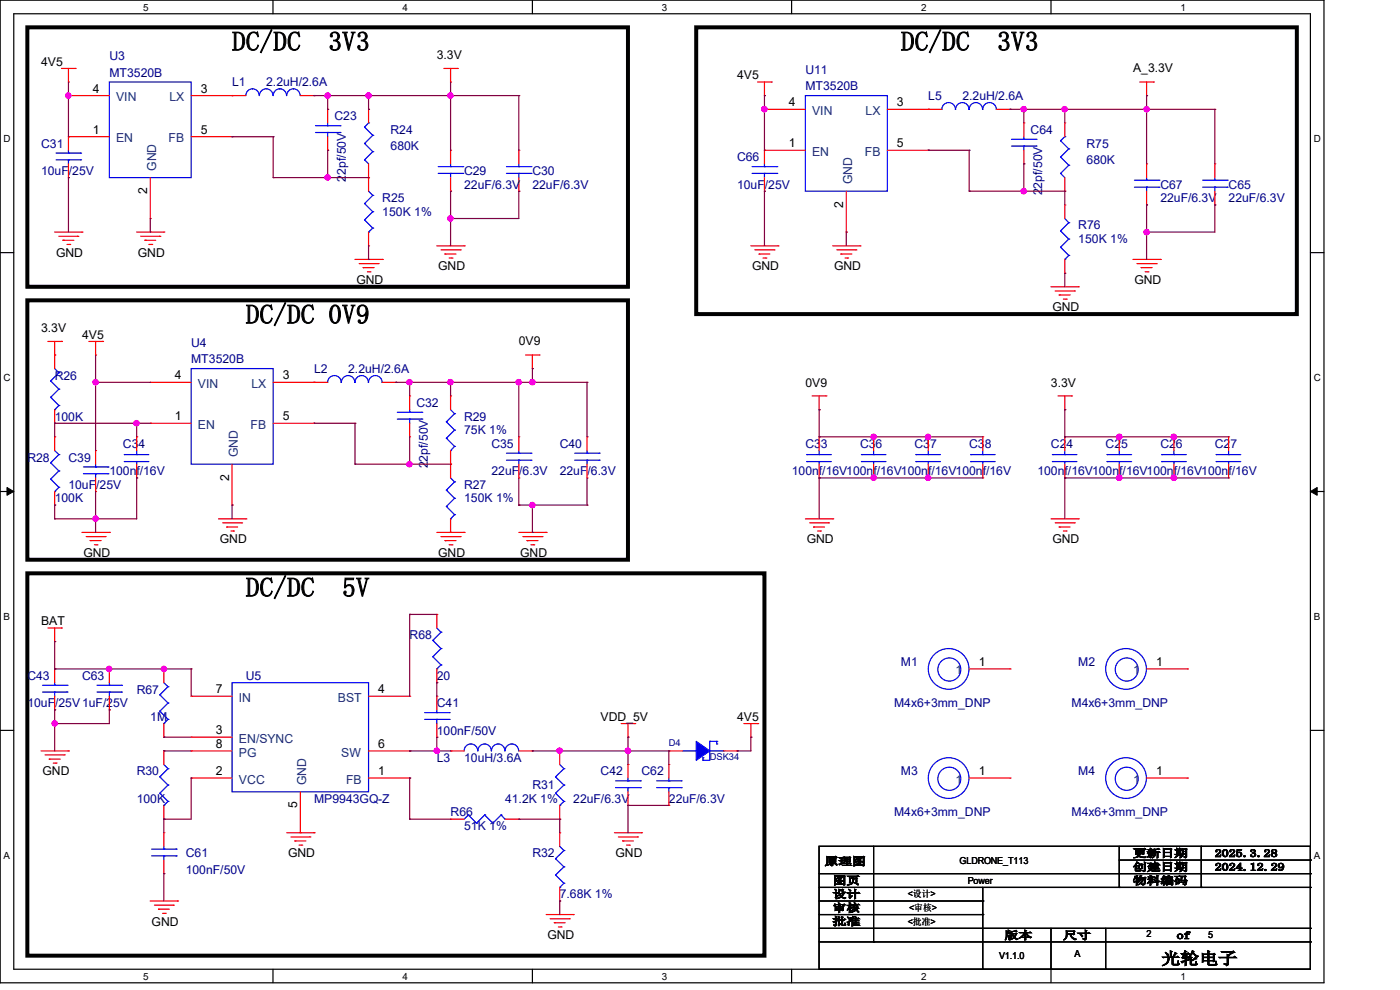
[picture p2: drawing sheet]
<svg xmlns="http://www.w3.org/2000/svg" width="297mm" height="210mm" viewBox="0 0 297 210" stroke-linecap="round" stroke-linejoin="round" font-family="sans-serif">
<path d="M0 0h280.9v208.5h-280.9zM2.9 2.9h275.1v202.7h-275.1z" fill="none" stroke="#000" stroke-width=".25"/>
<g fill="#fff">
<path d="M30.4 .3h1.1v2.4h-1.1z"/>
<path d="M30.4 205.9h1.1v2.3h-1.1z"/>
</g>
<path d="M57.9 0v2.9M57.9 205.6v2.9" fill="none" stroke="#000" stroke-width=".25"/>
<g fill="#fff">
<path d="M85.4 .3h1.1v2.4h-1.1z"/>
<path d="M85.4 205.9h1.1v2.3h-1.1z"/>
</g>
<path d="M112.9 0v2.9M112.9 205.6v2.9" fill="none" stroke="#000" stroke-width=".25"/>
<g fill="#fff">
<path d="M140.4 .3h1.2v2.4h-1.2z"/>
<path d="M140.4 205.9h1.2v2.3h-1.2z"/>
</g>
<path d="M167.9 0v2.9M167.9 205.6v2.9" fill="none" stroke="#000" stroke-width=".25"/>
<g fill="#fff">
<path d="M195.4 .3h1.2v2.4h-1.2z"/>
<path d="M195.4 205.9h1.2v2.3h-1.2z"/>
</g>
<path d="M223 0v2.9M223 205.6v2.9" fill="none" stroke="#000" stroke-width=".25"/>
<g fill="#fff">
<path d="M250.4 .3h1.2v2.4h-1.2z"/>
<path d="M250.4 205.9h1.2v2.3h-1.2z"/>
<path d="M.8 28.2h1.4v2.4h-1.4z"/>
<path d="M278.7 28.2h1.5v2.4h-1.5z"/>
<path d="M.8 78.9h1.4v2.3h-1.4z"/>
<path d="M278.7 78.9h1.5v2.3h-1.5z"/>
</g>
<path d="M0 53.6h2.9M278 53.6h2.9" fill="none" stroke="#000" stroke-width=".25"/>
<g fill="#fff">
<path d="M.8 129.6h1.3v2.3h-1.3z"/>
<path d="M278.7 129.6h1.4v2.3h-1.4z"/>
</g>
<path d="M0 104.3h2.9M278 104.3h2.9" fill="none" stroke="#000" stroke-width=".25"/>
<path d="M1.5 103.4l1.4 .9-1.4 .8zM278 104.3l1.4-.9v1.7z" fill="#000" stroke="#000" stroke-width=".21"/>
<g fill="#fff">
<path d="M.8 180.3h1.3v2.3h-1.3z"/>
<path d="M278.7 180.3h1.4v2.3h-1.4z"/>
</g>
<g fill="none" stroke="#000" stroke-width=".25">
<path d="M0 154.9h2.9M278 154.9h2.9M173.8 179.5h104.2v26.1h-104.2zM185.3 179.5v20.3M237.4 179.5v8.8M254.8 179.5v8.8M173.8 185.3h104.2M173.8 196.9h104.2M173.8 199.8h104.2M173.8 188.3h104.2M173.8 191.1h34.7M173.8 194h34.7"/>
<path d="M185.3 199.8h.1M208.5 191.1h.1M208.5 194h.1M208.5 188.3v17.3M223 196.9v8.7M234.6 196.9v8.7M237.4 188.3h.1M237.4 182.5h40.6M254.8 188.3h.1M278 185.3h.1M278 196.9h.1M278 199.8h.1"/>
<path d="M278 188.3h.1M278 182.5h.1M208.5 205.6h.1M223 205.6h.1M234.6 205.6h.1"/>
</g>
<path d="M5.8 5.8h127.4v55h-127.4zM147.7 5.8h127.4v60.8h-127.4zM5.8 63.7h127.4v55h-127.4zM5.8 121.6h156.4v81.1h-156.4z" fill="none" stroke="#000" stroke-width=".85"/>
<g fill="none" stroke="#f00" stroke-width=".25">
<path d="M13 14.5h3M14.5 17.4h.1M14.5 14.5v2.9M16 14.5h.1M94.1 14.5h2.9M95.6 17.4h.1M95.6 14.5v2.9M97 14.5h.1M160.7 17.4h2.9M162.2 17.4v2.9M163.6 17.4h.1M241.8 17.4h2.9"/>
<path d="M243.2 17.4v2.9M244.7 17.4h.1M14.5 29h.1M14.5 37.7h.1M14.5 20.3h.1M14.5 29v2.9M14.5 34.8v2.9M14.5 20.3h8.7M14.5 29h8.7M31.9 37.7v8.7M40.6 20.3h11.6M40.6 29h8.6"/>
<path d="M49.2 20.3h.1M49.2 29h.1M63.7 20.3h2.9M66.6 20.3h.1M69.5 23.2h.1M69.5 31.9h.1M69.5 23.2v2.9M69.5 29v2.9M78.2 37.7h.1M78.2 23.2h.1M78.2 23.2v2.9M78.2 34.8v5.8"/>
<path d="M95.6 31.9h.1M95.6 31.9v2.9M95.6 37.7v2.9M110.1 31.9h.1M110.1 31.9v2.9M110.1 37.7v2.9M162.2 20.3h.1M162.2 31.9h.1M162.2 23.2h.1M162.2 31.9v2.9M162.2 37.7v2.9M162.2 31.9h8.7"/>
<path d="M162.2 23.2h8.7M188.3 31.9h8.6M188.3 23.2h11.5M196.9 23.2h.1M196.9 31.9h.1M211.4 23.2h2.9M214.3 23.2h.1M217.2 26.1h.1M217.2 34.8h.1M217.2 26.1v2.9M217.2 31.9v2.9M225.9 26.1h.1"/>
<path d="M225.9 26.1v2.9M225.9 37.7v2.9M243.2 20.3h.1M243.2 34.8h.1M243.2 34.8v2.9M257.7 34.8h.1M257.7 34.8v2.9M11.6 49.2h5.8M12.5 50.1h4M13.3 51h.1M13.3 51h2.4M14.2 51.9h.6"/>
<path d="M14.8 51.9h.1M16.5 50.1h.1M17.4 49.2h.1M29 49.2h5.8M29.8 50.1h4.1M30.7 51h.1M30.7 51h2.3M31.6 51.9h.6M31.9 46.4h.1M32.2 51.9h.1M33.9 50.1h.1M34.8 49.2h.1"/>
<path d="M75.3 55h5.8M76.2 55.9h4M77 56.8h.1M77 56.8h2.4M77.9 57.7h.6M78.2 52.2h.1M78.2 49.2v3M78.5 57.7h.1M80.2 55.9h.1M81.1 55h.1M92.7 52.2h5.8M93.6 53h4"/>
<path d="M94.4 53.9h.1M94.4 53.9h2.3M95.3 54.7h.6M95.6 40.6h.1M95.9 54.7h.1M97.6 53h.1M98.5 52.2h.1M110.1 40.6h.1M159.3 52.2h5.8M160.1 53h4.1M161 53.9h.1M161 53.9h2.3"/>
<path d="M161.9 54.7h.6M162.2 40.6h.1M162.5 54.7h.1M164.2 53h.1M165.1 52.2h.1M176.7 52.2h5.8M177.5 53h4.1M178.4 53.9h.1M178.4 53.9h2.3M179.3 54.7h.5M179.5 49.2h.1M179.5 40.6v8.6"/>
<path d="M179.8 54.7h.1M181.6 53h.1M182.5 52.2h.1M225.9 43.5h.1M225.9 58h.1M225.9 40.6h.1M225.9 43.5v2.9M225.9 55v3M240.4 55h5.8M241.2 55.9h4.1M242.1 56.8h.1M242.1 56.8h2.3"/>
<path d="M243 57.7h.5M243.2 43.5h.1M243.2 40.6v2.9M243.5 57.7h.1M245.3 55.9h.1M246.2 55h.1M257.7 43.5h.1M257.7 40.6v2.9M10.2 72.4h2.8M11.6 75.3h.1M11.6 72.4v5.8M13 72.4h.1"/>
<path d="M18.8 72.4h3M20.3 75.3h.1M20.3 72.4v2.9M21.8 72.4h.1M111.5 75.3h2.9M112.9 78.2h.1M112.9 75.3v2.9M114.4 75.3h.1M223 60.8h5.8M223.9 61.7h4M224.7 62.6h.1M224.7 62.6h2.3"/>
<path d="M225.6 63.5h.6M226.2 63.5h.1M227.9 61.7h.1M228.8 60.8h.1M11.6 89.8h.1M11.6 92.7h.1M11.6 86.9v2.9M11.6 92.7v2.9M20.3 95.6h.1M20.3 95.6v2.9M29 92.7h.1M29 92.7v2.9"/>
<path d="M29 98.5v2.9M31.9 89.8h.1M31.9 81.1h.1M31.9 89.8h8.7M31.9 81.1h8.7M49.2 98.5v8.6M58 89.8h8.6M58 81.1h11.5M66.6 81.1h.1M66.6 89.8h.1M81.1 81.1h2.9M84 81.1h.1"/>
<path d="M86.9 84h.1M86.9 92.7h.1M86.9 84v2.9M86.9 89.8v2.9M95.6 98.5h.1M95.6 84h.1M95.6 84v2.9M95.6 95.6v5.8M110.1 92.7h.1M110.1 92.7v2.9M110.1 98.5v2.9M124.5 92.7h.1"/>
<path d="M124.5 92.7v2.9M124.5 98.5v2.9M172.3 84h2.9M173.8 86.9h.1M173.8 92.7h.1M173.8 84v2.9M173.8 92.7v2.9M173.8 98.5v2.9M175.2 84h.1M185.3 92.7h.1M185.3 92.7v2.9M185.3 98.5v2.9"/>
<path d="M196.9 92.7h.1M196.9 92.7v2.9M196.9 98.5v2.9M208.5 92.7h.1M208.5 92.7v2.9M208.5 98.5v2.9M224.5 84h2.8M225.9 86.9h.1M225.9 92.7h.1M225.9 84v2.9M225.9 92.7v2.9M225.9 98.5v2.9"/>
<path d="M227.3 84h.1M237.4 92.7h.1M237.4 92.7v2.9M237.4 98.5v2.9M249 92.7h.1M249 92.7v2.9M249 98.5v2.9M260.6 92.7h.1M260.6 92.7v2.9M260.6 98.5v2.9M11.6 107.1h.1M11.6 104.3v2.8"/>
<path d="M17.4 112.9h5.8M18.3 113.8h4M19.1 114.7h.1M19.1 114.7h2.4M20 115.6h.6M20.3 104.3h.1M20.3 101.4v2.9M20.6 115.6h.1M22.3 113.8h.1M23.2 112.9h.1M29 101.4h.1M46.4 110.1h5.8"/>
<path d="M47.2 110.9h4.1M48.1 111.8h.1M48.1 111.8h2.3M49 112.6h.5M49.2 107.1h.1M49.5 112.6h.1M51.3 110.9h.1M52.2 110.1h.1M92.7 112.9h5.8M93.6 113.8h4M94.4 114.7h.1M94.4 114.7h2.3"/>
<path d="M95.3 115.6h.6M95.6 112.9h.1M95.6 110.1v2.8M95.9 115.6h.1M97.6 113.8h.1M98.5 112.9h.1M110.1 101.4h.1M110.1 112.9h5.8M110.9 113.8h4.1M111.8 114.7h.1M111.8 114.7h2.3M112.6 115.6h.6"/>
<path d="M113.2 115.6h.1M115 113.8h.1M115.9 112.9h.1M124.5 101.4h.1M170.9 110.1h5.8M171.7 110.9h4.1M172.6 111.8h.1M172.6 111.8h2.3M173.5 112.6h.5M173.8 101.4h.1M174 112.6h.1M175.8 110.9h.1"/>
<path d="M176.7 110.1h.1M185.3 101.4h.1M196.9 101.4h.1M208.5 101.4h.1M223 110.1h5.8M223.9 110.9h4M224.7 111.8h.1M224.7 111.8h2.3M225.6 112.6h.6M225.9 101.4h.1M226.2 112.6h.1M227.9 110.9h.1"/>
<path d="M228.8 110.1h.1M237.4 101.4h.1M249 101.4h.1M260.6 101.4h.1M10.2 133.2h2.8M11.6 136.1h.1M11.6 133.2v2.9M13 133.2h.1M92.7 130.3h.1M92.7 130.3v2.9M8.7 159.3h5.8M11.6 141.9h.1"/>
<path d="M11.6 150.6h.1M11.6 141.9v2.9M11.6 147.7v2.9M14.5 159.3h.1M23.2 141.9h.1M23.2 150.6h.1M23.2 141.9v2.9M23.2 147.7v2.9M34.8 159.3h.1M34.8 141.9h.1M34.8 156.4h.1M34.8 141.9v2.9"/>
<path d="M34.8 153.5v2.9M34.8 159.3v2.9M40.6 156.4h.1M40.6 147.7h.1M40.6 159.3h.1M40.6 159.3h8.6M40.6 156.4h8.6M40.6 147.7h8.6M78.2 159.3h8.7M78.2 147.7h8.7M86.9 147.7h.1M86.9 159.3h.1"/>
<path d="M92.7 144.8h.1M92.7 147.7h.1M92.7 156.4h.1M92.7 141.9v2.9M92.7 147.7v2.9M92.7 153.5v2.9M95.6 159.3h.1M95.6 159.3h2.9M110.1 159.3h2.8M112.9 159.3h.1M118.7 159.3h.1M118.7 159.3v2.9"/>
<path d="M131.8 153.5h2.9M133.2 156.4h.1M133.2 153.5v2.9M134.7 153.5h.1M141.9 159.3h.1M141.9 159.3h2.9M153.5 159.3h2.9M156.4 159.3h.1M157.8 153.5h2.9M159.3 156.4h.1M159.3 153.5v2.9M160.7 153.5h.1"/>
<path d="M205.6 141.9h8.7M214.3 141.9h.1M243.2 141.9h8.7M251.9 141.9h.1M9.6 160.1h4M10.5 161h.1M10.5 161h2.3M11.3 161.9h.6M11.9 161.9h.1M13.6 160.1h.1M34.8 173.8h.1M34.8 176.7h.1"/>
<path d="M34.8 170.9v2.9M34.8 176.7v2.8M40.6 165.1h.1M40.6 165.1h8.6M60.8 176.7h5.8M61.7 177.5h4M62.6 178.4h.1M62.6 178.4h2.3M63.5 179.3h.5M63.7 176.7h.1M63.7 168v8.7M64 179.3h.1"/>
<path d="M65.7 177.5h.1M66.6 176.7h.1M78.2 165.1h8.7M86.9 165.1h.1M95.6 173.8h.1M95.6 173.8h2.9M107.1 173.8h3M110.1 173.8h.1M118.7 176.7h.1M118.7 173.8h.1M118.7 170.9v2.9M118.7 176.7v2.8"/>
<path d="M130.3 176.7h5.8M131.2 177.5h4.1M132.1 178.4h.1M132.1 178.4h2.3M132.9 179.3h.6M133.2 162.2h.1M133.2 170.9h.1M133.2 162.2v2.9M133.2 168v2.9M133.5 179.3h.1M135.3 177.5h.1M136.1 176.7h.1"/>
<path d="M141.9 162.2h.1M141.9 170.9h.1M141.9 162.2v2.9M141.9 168v2.9M205.6 165.1h8.7M214.3 165.1h.1M243.2 165.1h8.7M251.9 165.1h.1M31.9 191.1h5.8M32.8 192h4M33.6 192.9h.1M33.6 192.9h2.3"/>
<path d="M34.5 193.8h.6M34.8 185.3h.1M34.8 182.5v2.8M35.1 193.8h.1M36.8 192h.1M37.7 191.1h.1M115.9 194h5.7M116.7 194.9h4.1M117.6 195.7h.1M117.6 195.7h2.3M118.4 196.6h.6M118.7 191.1h.1"/>
<path d="M118.7 188.3v2.8M119 196.6h.1M120.8 194.9h.1M121.6 194h.1"/>
</g>
<g fill="none" stroke="#00f" stroke-width=".25">
<path d="M23.2 17.4h17.4v20.3h-17.4zM11.9 33.9h5.2M11.9 32.5h5.2M14.5 32.5h.1M14.5 33.9h.1M14.5 31.9v.6M14.5 33.9v.9M17.1 33.9h.1M17.1 32.5h.1M52.2 20.3a1.43 1.43 0 0 1 1.4-1.5 1.43 1.43 0 0 1 1.4 1.5M55 20.3a1.44 1.44 0 0 1 1.5-1.5 1.44 1.44 0 0 1 1.4 1.5M58 20.3a1.43 1.43 0 0 1 1.4-1.5 1.43 1.43 0 0 1 1.4 1.5"/>
<path d="M60.8 20.3a1.43 1.43 0 0 1 1.5-1.5 1.43 1.43 0 0 1 1.4 1.5M66.9 28.1h5.2M66.9 26.7h5.2M69.5 26.7h.1M69.5 28.1h.1M69.5 26.1v.6M69.5 28.1v.9M72.1 28.1h.1M72.1 26.7h.1M77.3 33.9h.1M77.3 30.4h.1M77.3 27h.1"/>
<path d="M77.3 33.9l.9 .9M77.3 30.4l1.8 1.8M77.3 27l1.8 1.7M78.2 26.1h.1M78.2 26.1l-.9 .9M79.1 32.2h.1M79.1 28.7h.1M79.1 32.2l-1.8 1.7M79.1 28.7l-1.8 1.7M93 36.8h5.2M93 35.3h5.2M95.6 35.3h.1"/>
<path d="M95.6 36.8h.1M95.6 34.8v.5M95.6 36.8v.9M98.2 36.8h.1M98.2 35.3h.1M107.4 36.8h5.2M107.4 35.3h5.2M110.1 35.3h.1M110.1 36.8h.1M110.1 34.8v.5M110.1 36.8v.9M112.6 36.8h.1"/>
<path d="M112.6 35.3h.1M159.6 36.8h5.2M159.6 35.3h5.2M162.2 35.3h.1M162.2 36.8h.1M162.2 34.8v.5M162.2 36.8v.9M164.8 36.8h.1M164.8 35.3h.1M170.9 20.3h17.4v20.3h-17.4zM199.8 23.2a1.44 1.44 0 0 1 1.5-1.4 1.44 1.44 0 0 1 1.4 1.4 1.46 1.46 0 0 1 1-1.3 1.46 1.46 0 0 1 1.6 .4l.3 .9M205.6 23.2a1.42 1.42 0 0 1 1.4-1.4 1.42 1.42 0 0 1 1.4 1.4"/>
<path d="M208.5 23.2a1.44 1.44 0 0 1 1.4-1.4 1.44 1.44 0 0 1 1.5 1.4M214.6 31h5.2M214.6 29.5h5.2M217.2 29.5h.1M217.2 31h.1M217.2 29v.5M217.2 31v.9M219.8 31h.1M219.8 29.5h.1M225 36.8h.1M225 33.3h.1M225 29.8h.1"/>
<path d="M225 36.8l.9 .9M225 33.3l1.7 1.8M225 29.8l1.7 1.8M225.9 29h.1M225.9 29l-.9 .8M226.7 35.1h.1M226.7 31.6h.1M226.7 35.1l-1.7 1.7M226.7 31.6l-1.7 1.7M240.7 39.7h5.2M240.7 38.2h5.2M243.2 38.2h.1"/>
<path d="M243.2 39.7h.1M243.2 37.7v.5M243.2 39.7v.9M245.9 39.7h.1M245.9 38.2h.1M255.1 39.7h5.2M255.1 38.2h5.2M257.7 38.2h.1M257.7 39.7h.1M257.7 37.7v.5M257.7 39.7v.9M260.3 39.7h.1"/>
<path d="M260.3 38.2h.1M77.3 43.2h.1M77.3 46.7h.1M77.3 43.2l1.8 1.7M77.3 46.7l1.8 1.7M78.2 49.2h.1M78.2 40.6l.9 .8M79.1 41.4h.1M79.1 44.9h.1M79.1 48.4h.1M79.1 41.4l-1.8 1.8M79.1 44.9l-1.8 1.8"/>
<path d="M79.1 48.4l-.9 .8M225 49h.1M225 52.5h.1M225 49l1.7 1.7M225 52.5l1.7 1.7M225.9 55h.1M225.9 46.4l.8 .8M226.7 47.2h.1M226.7 50.7h.1M226.7 54.2h.1M226.7 47.2l-1.7 1.8M226.7 50.7l-1.7 1.8"/>
<path d="M226.7 54.2l-.8 .8M11.6 78.2l.9 .9M12.5 79.1h.1M12.5 79.1l-1.7 1.7M40.6 78.2h17.4v20.3h-17.4zM10.8 80.8h.1M10.8 84.3h.1M10.8 98.2h.1M10.8 80.8l1.7 1.7M10.8 84.3l1.7 1.7M10.8 98.2l1.7 1.7M11.6 86.9h.1"/>
<path d="M11.6 95.6l.9 .8M12.5 82.5h.1M12.5 86h.1M12.5 96.4h.1M12.5 99.9h.1M12.5 82.5l-1.7 1.8M12.5 86l-.9 .9M12.5 96.4l-1.7 1.8M12.5 99.9l-1.7 1.7M17.7 99.1h5.2M20.3 99.1h.1M20.3 98.5v.6"/>
<path d="M22.9 99.1h.1M26.4 96.4h.1M26.4 97.9h.1M26.4 96.4h5.2M26.4 97.9h5.2M29 97.9h.1M29 96.4h.1M29 95.6v.8M29 97.9v.6M69.5 81.1a1.44 1.44 0 0 1 1.5-1.4 1.44 1.44 0 0 1 1.4 1.4M72.4 81.1a1.42 1.42 0 0 1 1.5-1.4 1.42 1.42 0 0 1 1.4 1.4M75.3 81.1a1.42 1.42 0 0 1 1.4-1.4 1.42 1.42 0 0 1 1.4 1.4"/>
<path d="M78.2 81.1a1.44 1.44 0 0 1 1.4-1.4 1.44 1.44 0 0 1 1.5 1.4M84.3 88.9h5.2M84.3 87.5h5.2M86.9 87.5h.1M86.9 88.9h.1M86.9 86.9v.6M86.9 88.9v.9M89.5 88.9h.1M89.5 87.5h.1M94.7 89.5h.1M94.7 93h.1M94.7 89.5l1.7 1.7"/>
<path d="M94.7 93l1.7 1.7M95.6 95.6h.1M95.6 86.9l.8 .9M96.4 87.8h.1M96.4 91.2h.1M96.4 94.7h.1M96.4 87.8l-1.7 1.7M96.4 91.2l-1.7 1.8M96.4 94.7l-.8 .9M107.4 97.6h5.2M107.4 96.1h5.2M110.1 96.1h.1"/>
<path d="M110.1 97.6h.1M110.1 95.6v.5M110.1 97.6v.9M112.6 97.6h.1M112.6 96.1h.1M121.9 97.6h5.2M121.9 96.1h5.2M124.5 96.1h.1M124.5 97.6h.1M124.5 95.6v.5M124.5 97.6v.9M127.1 97.6h.1"/>
<path d="M127.1 96.1h.1M171.2 96.4h.1M171.2 97.9h.1M171.2 96.4h5.2M171.2 97.9h5.2M173.8 97.9h.1M173.8 96.4h.1M173.8 95.6v.8M173.8 97.9v.6M182.8 96.4h.1M182.8 97.9h.1M182.8 96.4h5.2"/>
<path d="M182.8 97.9h5.2M185.3 97.9h.1M185.3 96.4h.1M185.3 95.6v.8M185.3 97.9v.6M194.3 96.4h.1M194.3 97.9h.1M194.3 96.4h5.2M194.3 97.9h5.2M196.9 97.9h.1M196.9 96.4h.1M196.9 95.6v.8"/>
<path d="M196.9 97.9v.6M205.9 96.4h.1M205.9 97.9h.1M205.9 96.4h5.2M205.9 97.9h5.2M208.5 97.9h.1M208.5 96.4h.1M208.5 95.6v.8M208.5 97.9v.6M223.3 96.4h.1M223.3 97.9h.1M223.3 96.4h5.2"/>
<path d="M223.3 97.9h5.2M225.9 97.9h.1M225.9 96.4h.1M225.9 95.6v.8M225.9 97.9v.6M234.9 96.4h.1M234.9 97.9h.1M234.9 96.4h5.2M234.9 97.9h5.2M237.4 97.9h.1M237.4 96.4h.1M237.4 95.6v.8"/>
<path d="M237.4 97.9v.6M246.4 96.4h.1M246.4 97.9h.1M246.4 96.4h5.3M246.4 97.9h5.3M249 97.9h.1M249 96.4h.1M249 95.6v.8M249 97.9v.6M258 96.4h.1M258 97.9h.1M258 96.4h5.2"/>
<path d="M258 97.9h5.2M260.6 97.9h.1M260.6 96.4h.1M260.6 95.6v.8M260.6 97.9v.6M10.8 101.6h.1M10.8 101.6l1.7 1.8M11.6 104.3h.1M12.5 103.4h.1M12.5 103.4l-.9 .9M17.7 100.5h5.2M20.3 100.5h.1"/>
<path d="M20.3 100.5v.9M22.9 100.5h.1M94.7 104h.1M94.7 107.4h.1M94.7 104l1.7 1.7M94.7 107.4l1.7 1.8M95.6 110.1h.1M95.6 101.4l.8 .8M96.4 102.2h.1M96.4 105.7h.1M96.4 109.2h.1M96.4 102.2l-1.7 1.8"/>
<path d="M96.4 105.7l-1.7 1.7M96.4 109.2l-.8 .9M91.8 135.8h.1M91.8 139.3h.1M91.8 135.8l1.8 1.8M91.8 139.3l1.8 1.8M92.7 133.2l.9 .9M93.6 134.1h.1M93.6 137.6h.1M93.6 134.1l-1.8 1.7M93.6 137.6l-1.8 1.7M9 146.8h5.2"/>
<path d="M9 145.4h5.2M11.6 145.4h.1M11.6 146.8h.1M11.6 144.8v.6M11.6 146.8v.9M14.2 146.8h.1M14.2 145.4h.1M20.6 146.8h5.2M20.6 145.4h5.2M23.2 145.4h.1M23.2 146.8h.1M23.2 144.8v.6"/>
<path d="M23.2 146.8v.9M25.8 146.8h.1M25.8 145.4h.1M33.9 147.4h.1M33.9 150.9h.1M33.9 147.4l1.7 1.7M33.9 150.9l1.7 1.7M34.8 153.5h.1M34.8 144.8l.8 .9M35.6 145.7h.1M35.6 149.1h.1M35.6 152.6h.1"/>
<path d="M35.6 145.7l-1.7 1.7M35.6 149.1l-1.7 1.8M35.6 152.6l-.8 .9M49.2 144.8h29v23.2h-29zM90.1 152.6h5.2M90.1 151.2h5.2M92.7 141.9h.1M92.7 151.2h.1M92.7 152.6h.1M92.7 150.6v.6M92.7 152.6v.9M93.6 141.1h.1"/>
<path d="M93.6 141.1l-.9 .8M95.3 152.6h.1M95.3 151.2h.1M98.5 159.3a1.44 1.44 0 0 1 1.4-1.5 1.44 1.44 0 0 1 1.4 1.5M101.4 159.3a1.42 1.42 0 0 1 1.4-1.5 1.42 1.42 0 0 1 1.4 1.5M104.3 159.3a1.42 1.42 0 0 1 1.4-1.5 1.42 1.42 0 0 1 1.4 1.5M107.1 159.3a1.44 1.44 0 0 1 1.5-1.5 1.44 1.44 0 0 1 1.4 1.5M144.8 159.3h2.9M147.7 159.3h.1M150.6 157.3h.1M150.6 157.3v4h-1.5M150.6 159.3h2.9"/>
<path d="M150.6 157.3h1.5M152.1 157.3h.1M152.1 157.8h.1M152.1 157.3v.5M153.5 159.3h.1M33.9 164.8h.1M33.9 168.3h.1M33.9 164.8l1.7 1.7M33.9 168.3l1.7 1.7M34.8 170.9h.1M34.8 162.2l.8 .9M34.8 179.5v.6"/>
<path d="M35.6 163.1h.1M35.6 166.5h.1M35.6 170h.1M35.6 163.1l-1.7 1.7M35.6 166.5l-1.7 1.8M35.6 170l-.8 .9M99.4 172.9h.1M99.4 172.9l-.9 .9M99.4 172.9l1.7 1.7M101.1 174.6h.1M102.8 172.9h.1M102.8 172.9l-1.7 1.7"/>
<path d="M102.8 172.9l1.8 1.7M104.6 174.6h.1M106.3 172.9h.1M106.3 172.9l-1.7 1.7M106.3 172.9l.8 .9M107.1 173.8h.1M117.9 164.8h.1M117.9 168.3h.1M117.9 164.8l1.7 1.7M117.9 168.3l1.7 1.7M118.7 170.9h.1M118.7 179.5l.9 .9"/>
<path d="M118.7 162.2l.9 .9M119.6 163.1h.1M119.6 166.5h.1M119.6 170h.1M119.6 163.1l-1.7 1.7M119.6 166.5l-1.7 1.8M119.6 170l-.9 .9M130.6 167.1h5.2M130.6 165.7h5.2M133.2 165.7h.1M133.2 167.1h.1M133.2 165.1v.6"/>
<path d="M133.2 167.1v.9M135.8 167.1h.1M135.8 165.7h.1M139.3 167.1h5.2M139.3 165.7h5.2M141.9 165.7h.1M141.9 167.1h.1M141.9 165.1v.6M141.9 167.1v.9M144.5 167.1h.1M144.5 165.7h.1M149.1 161.3h.1"/>
<path d="M149.1 160.7h.1M149.1 160.7v.6M32.2 181.6h5.2M32.2 180.1h5.2M34.8 180.1h.1M34.8 181.6h.1M34.8 181.6v.9M37.4 181.6h.1M37.4 180.1h.1M117.9 182.2h.1M117.9 185.6h.1M117.9 182.2l1.7 1.7"/>
<path d="M117.9 185.6l1.7 1.8M118.7 188.3h.1M119.6 180.4h.1M119.6 183.9h.1M119.6 187.4h.1M119.6 180.4l-1.7 1.8M119.6 183.9l-1.7 1.7M119.6 187.4l-.9 .9"/>
<circle cx="201.3" cy="141.9" r="4.3"/>
<circle cx="201.4" cy="142" r="2.44"/>
<circle cx="238.9" cy="141.9" r="4.3"/>
<circle cx="239" cy="142" r="2.44"/>
<circle cx="201.3" cy="165.1" r="4.3"/>
<circle cx="201.4" cy="165.2" r="2.44"/>
<circle cx="238.9" cy="165.1" r="4.3"/>
<circle cx="239" cy="165.2" r="2.44"/>
</g>
<path d="M147.7 157.3l2.9 2-2.9 2z" fill-rule="evenodd" fill="#00f" stroke="#00f" stroke-width=".25"/>
<g fill="none" stroke="#800040" stroke-width=".25">
<path d="M14.5 17.4v11.6M95.6 17.4v14.5M14.5 20.3h.1M14.5 37.7h.1M14.5 37.7v11.5M49.2 29h.1M49.2 29h8.8M58 37.7h.1M58 29h.1M58 37.7h20.2M58 29v8.7M66.6 20.3h.1"/>
<path d="M66.6 20.3h43.5M69.5 23.2h.1M69.5 20.3h.1M69.5 31.9h.1M69.5 37.7h.1M69.5 20.3v2.9M69.5 31.9v5.8M78.2 23.2h.1M78.2 20.3h.1M78.2 20.3v2.9M95.6 20.3h.1M110.1 20.3h.1"/>
<path d="M110.1 20.3v11.6M162.2 23.2h.1M162.2 20.3h.1M162.2 20.3v11.6M196.9 31.9h.1M196.9 31.9h8.7M205.6 31.9h.1M205.6 31.9v8.7M214.3 23.2h.1M214.3 23.2h43.4M217.2 23.2h.1M217.2 34.8h.1"/>
<path d="M217.2 23.2v2.9M217.2 34.8v5.8M225.9 23.2h.1M225.9 23.2v2.9M243.2 20.3h.1M243.2 23.2h.1M243.2 20.3v14.5M257.7 23.2h.1M257.7 23.2v11.6M31.9 49.2h.1M31.9 46.4v2.8M78.2 55h.1"/>
<path d="M78.2 52.2v2.8M95.6 40.6h.1M95.6 46.4h.1M95.6 40.6v11.6M110.1 40.6h.1M110.1 40.6v5.8h-14.5M162.2 40.6h.1M162.2 40.6v11.6M179.5 49.2h.1M179.5 49.2v3M205.6 40.6h.1M205.6 40.6h20.3"/>
<path d="M217.2 40.6h.1M225.9 58h.1M225.9 40.6h.1M225.9 40.6v2.9M225.9 58v2.8M243.2 43.5h.1M243.2 49.2h.1M243.2 43.5v11.5M257.7 43.5h.1M257.7 43.5v5.7h-14.5M20.3 75.3v20.3M112.9 78.2h.1"/>
<path d="M112.9 78.2v2.9M11.6 89.8h.1M11.6 89.8h20.3M11.6 89.8v2.9M20.3 81.1h.1M20.3 81.1h11.6M29 89.8h.1M29 89.8v2.9M66.6 89.8h.1M66.6 89.8h8.7M75.3 98.5h.1M75.3 89.8h.1"/>
<path d="M75.3 98.5h20.3M75.3 89.8v8.7M84 81.1h.1M84 81.1h40.5M86.9 81.1h.1M86.9 98.5h.1M86.9 81.1v2.9M86.9 92.7v5.8M95.6 81.1h.1M95.6 81.1v2.9M110.1 81.1h.1M110.1 81.1v11.6"/>
<path d="M112.9 81.1h.1M124.5 81.1h.1M124.5 81.1v11.6M173.8 86.9h.1M173.8 92.7h.1M173.8 92.7h34.7M173.8 86.9v5.8M185.3 92.7h.1M196.9 92.7h.1M225.9 92.7h.1M225.9 86.9h.1M225.9 86.9v5.8"/>
<path d="M225.9 92.7h34.7M237.4 92.7h.1M249 92.7h.1M11.6 107.1h.1M11.6 110.1h.1M11.6 107.1v3M20.3 110.1h.1M20.3 104.3v8.6M29 101.4h.1M29 101.4v8.7h-17.4M49.2 107.1h.1M49.2 107.1v3"/>
<path d="M110.1 107.1h.1M110.1 101.4v5.7M110.1 107.1h14.4M112.9 112.9h.1M112.9 107.1h.1M112.9 107.1v5.8M124.5 107.1h.1M124.5 101.4v5.7M173.8 101.4h.1M173.8 101.4h34.7M173.8 101.4v8.7M185.3 101.4h.1"/>
<path d="M196.9 101.4h.1M225.9 101.4h.1M225.9 101.4h34.7M225.9 101.4v8.7M237.4 101.4h.1M249 101.4h.1M11.6 136.1h.1M11.6 136.1v5.8M86.9 130.3h.1M86.9 130.3v17.4M86.9 130.3h5.8M11.6 141.9h.1"/>
<path d="M11.6 150.6h.1M11.6 153.5h.1M11.6 150.6v8.7M11.6 141.9h29M23.2 141.9h.1M23.2 150.6h.1M23.2 150.6v2.9h-11.6M34.8 159.3h.1M34.8 156.4h.1M34.8 141.9h.1M34.8 159.3h5.8M34.8 156.4h5.8"/>
<path d="M40.6 141.9h.1M40.6 141.9v5.8M86.9 159.3h.1M86.9 159.3h8.7M92.7 144.8h.1M92.7 156.4h.1M92.7 159.3h.1M92.7 144.8v2.9M92.7 156.4v2.9M112.9 159.3h.1M112.9 159.3h29M118.7 159.3h.1"/>
<path d="M133.2 156.4h.1M133.2 159.3h.1M133.2 156.4v5.8M141.9 159.3h.1M141.9 159.3v2.9M156.4 159.3h.1M159.3 156.4h.1M159.3 156.4v2.9h-2.9M34.8 173.8h.1M34.8 173.8v2.9M40.6 165.1h.1M40.6 165.1v8.7h-5.8"/>
<path d="M86.9 165.1h.1M86.9 173.8h.1M86.9 165.1v8.7M86.9 173.8h8.7M110.1 173.8h.1M110.1 173.8h8.6M118.7 173.8h.1M118.7 173.8v2.9M133.2 170.9h.1M133.2 170.9v5.8M133.2 170.9h8.7M34.8 185.3h.1"/>
<path d="M34.8 185.3v5.8M118.7 191.1h.1M118.7 191.1v2.9"/>
</g>
<g fill="#f0f" stroke="#f0f" stroke-width=".25">
<circle cx="14.5" cy="20.3" r=".55"/>
<circle cx="95.5" cy="20.3" r=".55"/>
<circle cx="95.5" cy="46.3" r=".55"/>
<circle cx="78.2" cy="20.3" r=".55"/>
<circle cx="69.5" cy="20.3" r=".55"/>
<circle cx="69.5" cy="37.6" r=".55"/>
<circle cx="20.3" cy="81.1" r=".55"/>
<circle cx="112.9" cy="81.1" r=".55"/>
<circle cx="20.3" cy="110" r=".55"/>
<circle cx="29" cy="89.8" r=".55"/>
<circle cx="86.9" cy="81.1" r=".55"/>
<circle cx="110" cy="81.1" r=".55"/>
<circle cx="95.5" cy="81.1" r=".55"/>
<circle cx="86.9" cy="98.5" r=".55"/>
<circle cx="249" cy="101.3" r=".56"/>
<circle cx="237.4" cy="101.3" r=".55"/>
<circle cx="249" cy="92.7" r=".56"/>
<circle cx="237.4" cy="92.7" r=".55"/>
<circle cx="185.3" cy="101.3" r=".55"/>
<circle cx="196.9" cy="101.3" r=".55"/>
<circle cx="185.3" cy="92.7" r=".55"/>
<circle cx="196.9" cy="92.7" r=".55"/>
<circle cx="23.2" cy="141.9" r=".55"/>
<circle cx="118.7" cy="159.3" r=".56"/>
<circle cx="133.2" cy="159.3" r=".56"/>
<circle cx="34.8" cy="141.9" r=".55"/>
<circle cx="92.7" cy="159.3" r=".55"/>
<circle cx="11.6" cy="153.5" r=".55"/>
<circle cx="162.2" cy="23.2" r=".56"/>
<circle cx="243.2" cy="23.2" r=".55"/>
<circle cx="217.2" cy="23.2" r=".55"/>
<circle cx="243.2" cy="49.2" r=".55"/>
<circle cx="225.8" cy="23.2" r=".55"/>
<circle cx="217.2" cy="40.6" r=".55"/>
<circle cx="112.9" cy="107.1" r=".55"/>
</g>
<g font-size="5.8">
<text x="49.2" y="10.8">DC/DC</text>
<text x="69.7" y="10.8">3V3</text>
<text x="191.1" y="10.8">DC/DC</text>
<text x="211.6" y="10.8">3V3</text>
<text x="52.2" y="68.7">DC/DC 0V9</text>
<text x="52.2" y="126.6">DC/DC</text>
<text x="72.6" y="126.6">5V</text>
</g>
<text font-size="3.5" x="246.4" y="204.5">光轮电子</text>
<g font-size="2.6">
<text x="8.7" y="13.9">4V5</text>
<text x="92.7" y="12.5">3.3V</text>
<text x="156.4" y="16.8">4V5</text>
<text x="240.4" y="15.4">A_3.3V</text>
<text x="19.7" y="19.6">4</text>
<text x="42.6" y="19.6">3</text>
<text x="167.4" y="22.6">4</text>
<text x="190.3" y="22.6">3</text>
<text x="19.7" y="28.4">1</text>
<text x="42.6" y="28.4">5</text>
<text x="167.4" y="31.2">1</text>
<text x="190.3" y="31.2">5</text>
<text x="31.2" y="41.1" transform="rotate(-90 31.2 41.1)">2</text>
<text x="178.9" y="44" transform="rotate(-90 178.9 44)">2</text>
<text x="11.9" y="54.5">GND</text>
<text x="29.3" y="54.5">GND</text>
<text x="93" y="57.4">GND</text>
<text x="159.6" y="57.4">GND</text>
<text x="177" y="57.4">GND</text>
<text x="75.6" y="60.3">GND</text>
<text x="240.7" y="60.3">GND</text>
<text x="8.7" y="70.4">3.3V</text>
<text x="17.4" y="71.8">4V5</text>
<text x="223.3" y="66">GND</text>
<text x="110.1" y="73.3">0V9</text>
<text x="37.1" y="80.5">4</text>
<text x="60" y="80.5">3</text>
<text x="170.9" y="82">0V9</text>
<text x="223" y="82">3.3V</text>
<text x="37.1" y="89.2">1</text>
<text x="60" y="89.2">5</text>
<text x="48.6" y="101.9" transform="rotate(-90 48.6 101.9)">2</text>
<text x="17.7" y="118.2">GND</text>
<text x="46.7" y="115.3">GND</text>
<text x="93" y="118.2">GND</text>
<text x="110.4" y="118.2">GND</text>
<text x="171.2" y="115.3">GND</text>
<text x="223.3" y="115.3">GND</text>
<text x="8.7" y="132.7">BAT</text>
<text x="207.6" y="141.3">1</text>
<text x="245.3" y="141.3">1</text>
<text x="45.8" y="147.1">7</text>
<text x="80.2" y="147.1">4</text>
<text x="45.8" y="155.7">3</text>
<text x="127.4" y="152.9">VDD_5V</text>
<text x="156.4" y="152.9">4V5</text>
<text x="45.8" y="158.7">8</text>
<text x="80.2" y="158.7">6</text>
<text x="9" y="164.5">GND</text>
<text x="45.8" y="164.4">2</text>
<text x="80.2" y="164.4">1</text>
<text x="207.6" y="164.4">1</text>
<text x="245.3" y="164.4">1</text>
<text x="63.1" y="171.4" transform="rotate(-90 63.1 171.4)">5</text>
<text x="61.1" y="181.9">GND</text>
<text x="130.6" y="181.9">GND</text>
<text x="32.2" y="196.3">GND</text>
<text x="116.1" y="199.3">GND</text>
</g>
<g font-size="2.6" fill="#000080">
<text x="23.2" y="12.8">U3</text>
<text x="23.2" y="16.3">MT3520B</text>
<text x="170.9" y="15.7">U11</text>
<text x="49.2" y="18.3">L1</text>
<text x="56.5" y="18.3">2.2uH/2.6A</text>
<text x="170.9" y="19.1">MT3520B</text>
<text x="196.9" y="21.2">L5</text>
<text x="204.2" y="21.2">2.2uH/2.6A</text>
<text x="71" y="25.5">C23</text>
<text x="82.8" y="28.4">R24</text>
<text x="218.6" y="28.4">C64</text>
<text x="8.7" y="31.3">C31</text>
<text x="82.8" y="31.9">680K</text>
<text x="156.4" y="34.2">C66</text>
<text x="230.5" y="31.3">R75</text>
<text x="230.5" y="34.8">680K</text>
<text x="8.7" y="37.1">10uF/25V</text>
<text x="73.4" y="38.5" transform="rotate(-90 73.4 38.5)">22pf/50V</text>
<text x="98.5" y="37.1">C29</text>
<text x="98.5" y="40">22uF/6.3V</text>
<text x="112.9" y="37.1">C30</text>
<text x="112.9" y="40">22uF/6.3V</text>
<text x="156.4" y="40">10uF/25V</text>
<text x="221.1" y="41.4" transform="rotate(-90 221.1 41.4)">22pf/50V</text>
<text x="246.2" y="40">C67</text>
<text x="260.6" y="40">C65</text>
<text x="81.1" y="42.9">R25</text>
<text x="81.1" y="45.8">150K 1%</text>
<text x="246.2" y="42.9">22uF/6.3V</text>
<text x="260.6" y="42.9">22uF/6.3V</text>
<text x="228.8" y="48.7">R76</text>
<text x="228.8" y="51.6">150K 1%</text>
<text x="40.6" y="73.6">U4</text>
<text x="40.6" y="77">MT3520B</text>
<text x="11.6" y="80.5">R26</text>
<text x="66.6" y="79.1">L2</text>
<text x="73.9" y="79.1">2.2uH/2.6A</text>
<text x="11.6" y="89.2">100K</text>
<text x="88.3" y="86.3">C32</text>
<text x="98.5" y="89.2">R29</text>
<text x="26.1" y="95">C34</text>
<text x="98.5" y="92.1">75K 1%</text>
<text x="104.3" y="95">C35</text>
<text x="118.7" y="95">C40</text>
<text x="170.9" y="95">C33</text>
<text x="182.5" y="95">C36</text>
<text x="194" y="95">C37</text>
<text x="205.6" y="95">C38</text>
<text x="223" y="95">C24</text>
<text x="234.6" y="95">C25</text>
<text x="246.2" y="95">C26</text>
<text x="257.7" y="95">C27</text>
<text x="5.8" y="97.9">R28</text>
<text x="14.5" y="97.9">C39</text>
<text x="23.2" y="100.8">100nf/16V</text>
<text x="90.8" y="99.4" transform="rotate(-90 90.8 99.4)">22pf/50V</text>
<text x="104.3" y="100.8">22uF/6.3V</text>
<text x="118.7" y="100.8">22uF/6.3V</text>
<text x="168" y="100.8">100nf/16V100nf/16V100nf/16V100nf/16V</text>
<text x="220.1" y="100.8">100nf/16V100nf/16V100nf/16V100nf/16V</text>
<text x="11.6" y="106.6">100K</text>
<text x="14.5" y="103.7">10uF/25V</text>
<text x="98.5" y="103.7">R27</text>
<text x="98.5" y="106.6">150K 1%</text>
<text x="86.9" y="135.6">R68</text>
<text x="191.1" y="141.4">M1</text>
<text x="228.8" y="141.4">M2</text>
<text x="5.8" y="144.2">C43</text>
<text x="17.4" y="144.2">C63</text>
<text x="29" y="147.1">R67</text>
<text x="52.2" y="144.2">U5</text>
<text x="92.7" y="144.2">20</text>
<text x="5.8" y="150">10uF/25V1uF/25V</text>
<text x="31.9" y="152.9">1M</text>
<text x="92.7" y="150">C41</text>
<text x="92.7" y="155.8">100nF/50V</text>
<text x="189.7" y="150">M4x6+3mm_DNP</text>
<text x="227.3" y="150">M4x6+3mm_DNP</text>
<text x="92.7" y="161.6">L3</text>
<text x="98.5" y="161.6">10uH/3.6A</text>
<text x="29" y="164.5">R30</text>
<text x="112.9" y="167.4">R31</text>
<text x="127.4" y="164.5">C42</text>
<text x="136.1" y="164.5">C62</text>
<text x="191.1" y="164.5">M3</text>
<text x="228.8" y="164.5">M4</text>
<text x="29" y="170.3">100K</text>
<text x="66.6" y="170.3">MP9943GQ-Z</text>
<text x="95.6" y="173.2">R66</text>
<text x="107.1" y="170.3">41.2K 1%</text>
<text x="121.6" y="170.3">22uF/6.3V</text>
<text x="141.9" y="170.3">22uF/6.3V</text>
<text x="189.7" y="173.2">M4x6+3mm_DNP</text>
<text x="227.3" y="173.2">M4x6+3mm_DNP</text>
<text x="98.5" y="176.1">51K 1%</text>
<text x="39.4" y="181.9">C61</text>
<text x="39.4" y="185.3">100nF/50V</text>
<text x="112.9" y="181.9">R32</text>
<text x="118.7" y="190.6">7.68K 1%</text>
</g>
<g font-size="2.6" fill="#004080">
<text x="24.6" y="21.5">VIN</text>
<text x="35.9" y="21.5">LX</text>
<text x="172.3" y="24.4">VIN</text>
<text x="183.6" y="24.4">LX</text>
<text x="24.6" y="30.2">EN</text>
<text x="35.8" y="30.2">FB</text>
<text x="172.3" y="33.1">EN</text>
<text x="183.5" y="33.1">FB</text>
<text x="33.1" y="36.2" transform="rotate(-90 33.1 36.2)">GND</text>
<text x="180.8" y="39.1" transform="rotate(-90 180.8 39.1)">GND</text>
<text x="42" y="82.3">VIN</text>
<text x="53.3" y="82.3">LX</text>
<text x="42" y="91">EN</text>
<text x="53.2" y="91">FB</text>
<text x="50.5" y="97" transform="rotate(-90 50.5 97)">GND</text>
<text x="202.7" y="143.1">1</text>
<text x="240.4" y="143.1">1</text>
<text x="50.7" y="148.9">IN</text>
<text x="71.7" y="148.9">BST</text>
<text x="50.7" y="157.6">EN/SYNC</text>
<text x="50.7" y="160.5">PG</text>
<text x="72.4" y="160.5">SW</text>
<text x="50.7" y="166.2">VCC</text>
<text x="64.9" y="166.5" transform="rotate(-90 64.9 166.5)">GND</text>
<text x="73.4" y="166.2">FB</text>
<text x="202.7" y="166.2">1</text>
<text x="240.4" y="166.2">1</text>
</g>
<g font-size="2.3">
<text x="174.9" y="183.5">原理图</text>
<text x="240.4" y="181.8">更新日期</text>
<text x="240.4" y="184.7">创建日期</text>
<text x="257.7" y="181.8">2025.3.28</text>
<text x="257.7" y="184.7">2024.12.29</text>
<text x="176.7" y="187.6">图页</text>
<text x="176.7" y="190.5">设计</text>
<text x="240.4" y="187.6">物料编码</text>
<text x="176.7" y="193.4">审核</text>
<text x="176.7" y="196.3">批准</text>
<text x="213.1" y="199.2">版本</text>
<text x="225.6" y="199.2">尺寸</text>
<text x="249.6" y="199.2">of</text>
</g>
<g font-size="2.1">
<text x="30.4" y="2.2">5</text>
<text x="85.4" y="2.2">4</text>
<text x="140.4" y="2.2">3</text>
<text x="195.4" y="2.2">2</text>
<text x="250.4" y="2.2">1</text>
<text x=".8" y="30.1">D</text>
<text x="278.7" y="30.1">D</text>
<text x=".8" y="80.8">C</text>
<text x="278.7" y="80.8">C</text>
<text x=".8" y="131.5">B</text>
<text x="278.7" y="131.5">B</text>
<text x=".8" y="182.2">A</text>
<text x="278.7" y="182.2">A</text>
<text x="30.4" y="207.8">5</text>
<text x="85.4" y="207.8">4</text>
<text x="140.4" y="207.8">3</text>
<text x="195.4" y="207.8">2</text>
<text x="250.4" y="207.8">1</text>
</g>
<g font-size="2" fill="#000080">
<text x="141.9" y="158.2">D4</text>
<text x="150.6" y="161.1">DSK34</text>
</g>
<g font-size="2">
<text x="203.6" y="183.4">GLDRONE_T113</text>
<text x="192.6" y="190.3">&lt;设计&gt;</text>
<text x="205.3" y="187.4">Power</text>
<text x="192.6" y="196.1">&lt;批准&gt;</text>
<text x="192.9" y="193.2">&lt;审核&gt;</text>
<text x="212" y="203.4">V1.1.0</text>
<text x="227.9" y="203.1">A</text>
<text x="243.2" y="198.8">2</text>
<text x="256.3" y="199">5</text>
</g>
</svg>
